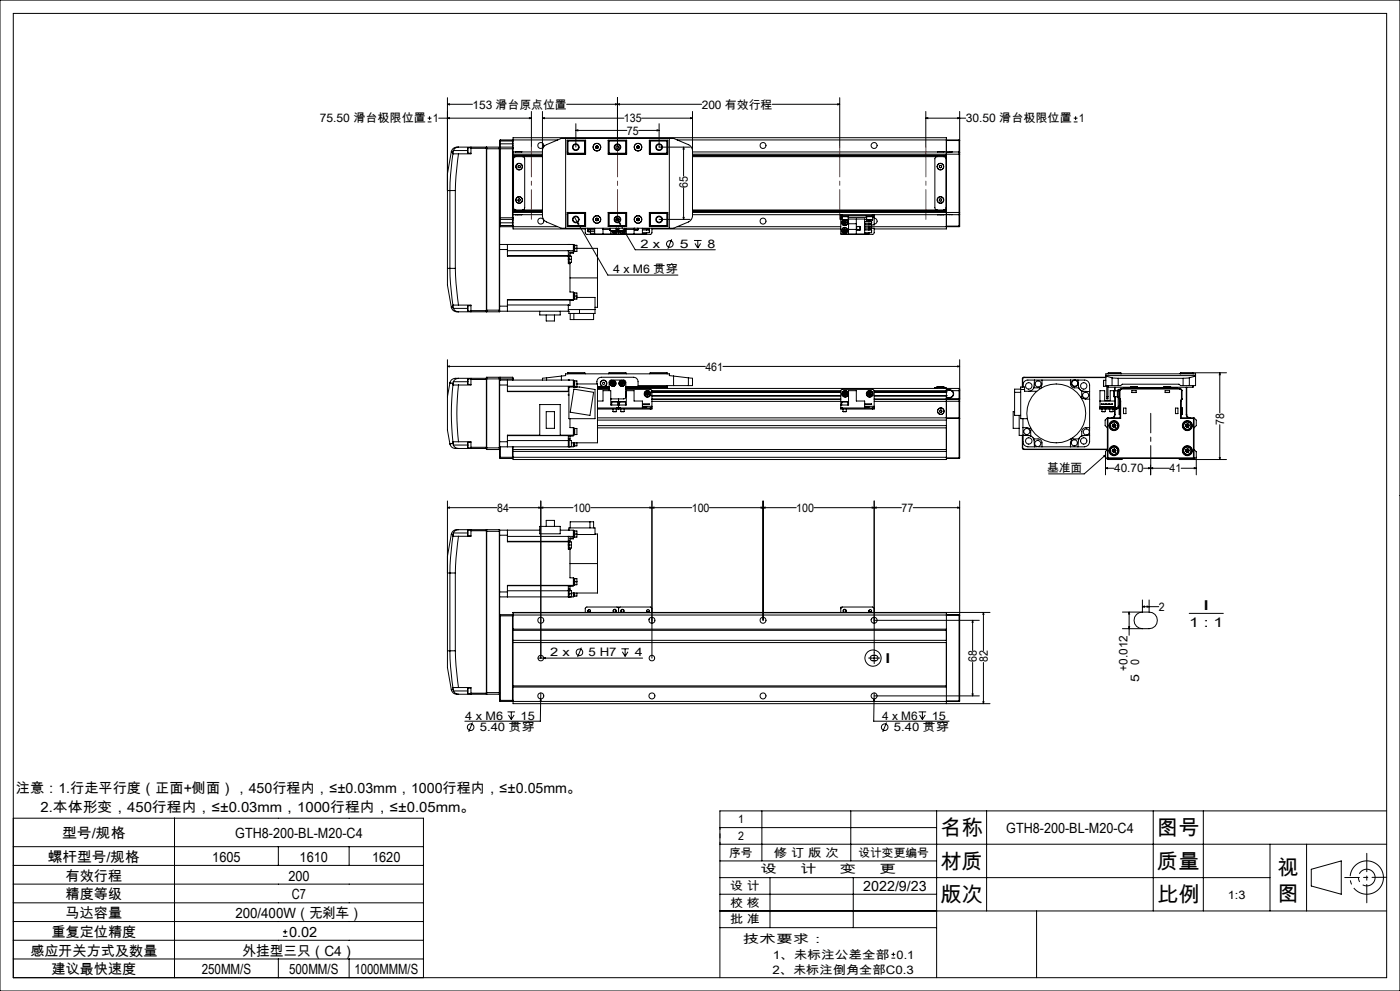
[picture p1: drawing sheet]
<svg xmlns="http://www.w3.org/2000/svg" width="420mm" height="297mm" viewBox="0 0 420 297" stroke-linecap="round" stroke-linejoin="round" font-family="sans-serif">
<g fill="none" stroke="#000" stroke-width=".3">
<path d="M0 0h420v297h-420zM4 4h412v289h-412zM128.3 36.5h1.1M128.3 35.4h1.1M128.9 34.9v1.1M131.6 35.4h27.8M134.2 31.3l.6-.2v.3zM134.2 29.3v51.1M134.2 31.3h7.5M134.2 35.4l.6-.1v.3zM158.8 35.3l.6 .1-.6 .2zM159.4 33.4v10.7"/>
<path d="M162.7 35.4l.6-.1v.3zM162.7 33.4l.1 31.6 .3 .8 .9 .7 4.4 1.9h33.7l4.4-1.9 .7-.4 .6-1.4v-31.3M162.7 35.4h24.5M170 31.3h40.5M172.8 39.1l.6-.2v.3zM172.8 37.1v7M172.8 39.1h15.3M184.6 31.1l.6 .2-.6 .1zM185.2 31.3l.6-.2v.3zM185.2 29.3v14.8M191.6 39.1h6.1M192.5 35.4h15.3"/>
<path d="M197.1 38.9l.6 .2-.6 .1zM197.7 37.1v7h9.4M207.2 35.3l.6 .1-.6 .2zM231.7 31.3h20.2M251.3 31.1l.6 .2-.6 .1zM251.9 29.3v14.8M277.7 35.4l.6-.1v.3zM277.7 35.4h12M277.7 33.4v10.7M287.3 35.3l.6 .1-.6 .2zM287.9 33.4v12.3M322.1 36.5h1.2"/>
<path d="M322.1 35.4h1.2M322.7 34.9v1.1M135 57.1h1.6M135 57.1v23.3M135.4 45.5l-1.2 6.6v5h.8M135.4 45.5h.5M135.9 46l-.8 6.6-.1 4.5M135.9 46l1.6 .1M135.9 45.5v.5M136 45.1l-.1 .4M136 45.1h4.3M136.6 57.1v23.3"/>
<path d="M137.5 44.1h-.3a1.75 1.75 0 0 0-1.8 1.4M137.5 46.1l-.7 6.5-.2 4.5M137.5 44.1l8.4 .1M137.5 44.1l-.8 .2-.7 .8M140.4 44.3v1.6M140.4 44.3h.9M140.4 45.9h.9M141.3 44.1v.3M141.3 44.4v1.7h-3.8M141.3 44.4h4.6M145.9 44.2v.4M145.9 44.6v48.4"/>
<path d="M145.9 44.6h8M146 44.1v49.3M146 44.1h3.8M146 44.1l-.1 .1M149.8 44.1v49.3M149.8 44.1l.1 .1M149.9 44.2v48.8M149.9 43.1v1.1M149.9 42.3h4M149.9 43.1h4M150.1 44.1v21.7M150.1 41.9v2.2"/>
<path d="M150.1 44.1h3.6M150.1 41.9l-.2 1.2M150.1 41.9h3.6M150.1 44.1l-.2 .2M153.7 44.1v21.7M153.7 41.9v2.2M153.7 44.1l.2 .2M153.7 41.9l.2 .2M153.9 44.3v-3h130v4.9M153.9 44.3v.3M153.9 44.6v20.7M153.9 47h8.8"/>
<path d="M153.9 46.6h8.8M153.9 45.5h8.8M153.9 41.9h13.4M153.9 46.2h8.8M154.6 45.5h2M154.7 47l-.4 .1-.2 .5v14.7l.2 .5 .4 .1M155.4 49.7l.4-.1 .3 .2-.1 .4-.3 .1-.3-.2zM155.5 59.7l.3-.2 .3 .3-.1 .4-.4 .1-.2-.3zM156.7 47l.5 .1 .2 .5v14.7l-.1 .3-.6 .3M162.7 45.2l.4-1.1 .5-.6 4.8-2h33.7l4.8 2 .5 .6 .4 1.1M169.7 41.5v26.9M170.1 45.5h.2"/>
<path d="M170.1 42h5.6v4.2h-5.6zM170.3 42.3v3.9M170.3 42.3h5.1M170.4 42.1v4M170.4 46.1h5.3M170.4 42.1h5.3M170.4 42.1l-.1 .2M175.4 42.3l.2-.2v4l-.2-.2M175.4 45.9h-5.1l.1 .2M175.4 42.3v3.6M178.8 44.3l.3 .2M178.8 43.9v.4"/>
<path d="M179.1 43.7l.3 .2M179.1 43.7l-.3 .2M179.4 43.9v.4M179.4 44.3l-.3 .2M182.5 46.1h5.5M182.5 42h5.5v4.2h-5.5zM182.5 42.1h5.5M182.7 42.3v3.6M182.7 42.3l-.1-.2v4l.1-.2M182.7 45.9h5M182.7 42.3h5M187.7 42.3l.2-.2v4l-.2-.2"/>
<path d="M187.7 42.3v3.6M191.1 44.3l.3 .2M191.1 43.9v.4M191.4 43.7l.3 .2M191.4 43.7l-.3 .2M191.7 44.3l-.3 .2M191.7 43.9v.4M194.8 42h5.5v4.2h-5.5zM194.8 46.1h5.3M194.8 42.1h5.3M195.1 42.3v3.6M195.1 42.3l-.2-.2v4l.2-.2"/>
<path d="M195.1 45.9h5.1l-.1 .2M195.1 42.3h5.1M200.1 42.1v4M200.1 42.1l.1 .2M200.2 42.3v3.9M200.2 45.5h.1M200.8 41.5v26.9M203.2 41.9h84.5M205.1 44.1l.1 .6h-.3zM205.1 44.1v8.7M205.1 56.3v9.5M207.8 47h76.1"/>
<path d="M207.8 46.6h76.1M207.8 45.5h77.1M207.8 46.2h79.9M281.1 47l-.4 .1-.2 .5v14.7l.2 .5 .4 .1M281.2 45.5h2M281.8 49.7l.4-.1 .3 .2-.1 .4-.3 .1-.3-.2zM281.9 59.7l.4-.1 .2 .3-.1 .4h-.4l-.2-.3zM283.1 47l.5 .1 .2 .5v14.7l-.1 .3-.6 .3M283.9 46.2v17.5M283.9 42.1h3.8M284.9 45.6h-1v.6M284.9 45.5h.7"/>
<path d="M284.9 45.5v.1M285.6 45.5l-.7 .1M285.6 45.5h2.1M287.7 46.2h.2M287.7 45.5v.7M287.7 45.5l.2 .2M287.7 41.9v.2M287.7 41.9l.2 .1-.2 .1M287.7 42.1v3.4M287.7 46.2v17.5M287.9 45.7v.5M287.9 46.2v17.5"/>
<path d="M149.9 73.3h2.3M149.9 74.8h2.3M149.9 67.5h4M149.9 65.3h4M149.9 65.6l.2 .2M149.9 66.8h4M149.9 67.8l.2 .1M150.1 65.8v2.1M150.1 65.8h3.6M150.1 67.9h3.6M152.2 74.8v2l18.5-.1v2h-.2M152.2 73.3v1.5"/>
<path d="M152.2 73.3h19.8v2.6h-1M152.2 76.6h18.3M152.2 75.1h19.8M153.7 65.8v2.1M153.9 65.3v.3M153.9 65.6v3h21.7M153.9 62.9h8.8M153.9 63.2h8.8M153.9 64.3h8.8M153.9 67.9h13.4M153.9 63.7h8.8M153.9 65.6l-.2 .2"/>
<path d="M153.9 67.8l-.2 .1M153.9 63.3h8.8M154.6 64.3h2M170.1 64.3h.2M170.1 63.7h5.6v4.2h-5.6zM170.3 63.7v3.9M170.3 67.6h5.1M170.3 67.6l.1 .2M170.4 63.8v4M170.4 63.8l-.1 .1h5.1M170.4 63.8h5.3M170.4 67.8h5.3"/>
<path d="M170.5 73.3h.1M170.5 76.6v1.1M170.5 77.7v1.3h.5M170.5 75.1h.1M170.5 75.1v1.5M170.5 75.1v.1M170.5 73.3h.2M170.5 77.7h.9M170.5 76.5h.5M170.7 76.8h.7v.9M170.7 73.3h.1M171 78.6v.4"/>
<path d="M171 76.5v.3M171 79v8.5h1v2.3M171.4 77.7v.9h-.7M172 74.4h7.2v8.9M172 75.6h-1v.9M172 73.4h.4v2l-.4 .1M172.2 73.4v2.1M172.3 65l.8 1.5M172.4 73.5h.7v1.8h-.7M173.1 66.5l.5 .5-.3 .1zM173.1 66.5l9.3 15.9h21M175.4 63.9l.2-.1v4l-.2-.2"/>
<path d="M175.4 63.9v3.7M175.6 68.4v1.4l.4 .4h19.2l.3-.3 .1-1.5M176.4 69v.2M176.4 68.9h2M176.4 68.4v.2h2M176.4 68.9v.5h2M176.5 69.4h.5M177.1 68.6v.3a.41 .41 0 0 0-.4-.3 .41 .41 0 0 0-.3 .3M177.1 69.4v.7h1.3M178.4 68.4v1.8M178.8 66l.3 .1M178.8 65.6v.4"/>
<path d="M179.1 65.4l.3 .2M179.1 65.4l-.3 .2M179.4 65.6v.4M179.4 66l-.3 .1M180.9 68.4v1.8M180.9 68.8h2.1M182.5 63.7h5.5v4.2h-5.5zM182.5 63.8h5.5M182.5 67.8h5.5M182.7 63.9v3.7M182.7 67.8v.1M182.7 63.9l-.1-.1v4l.1-.2"/>
<path d="M182.7 67.6h5M182.7 63.9h5M183 69.1h.1M183 69.1h1.8M183 68.4v.7M183.2 69.1v1.1M183.4 67.8v.1M184 69.1v.3M184 69.4l.5 .2M184.4 69.1l-.4 .3M184.4 69.1l.1 .5M184.5 69.1l.4 .1"/>
<path d="M184.8 69.1h.1M184.8 65l5.8 9.9h24M184.8 68.4v.7M184.8 68.9l.1 .3M184.9 65.9h.2zM184.9 66l.2 .2M184.9 69.2l-.4 .4M184.9 66l.1 .1M185 68.4a.87 .87 0 0 1-.2 1.4 .87 .87 0 0 1-1.3-.7 .89 .89 0 0 0 1.3 .8 .89 .89 0 0 0 .2-1.5M185.1 65.4v.5M185.1 65.6h.5M185.3 70.2h-.2"/>
<path d="M185.6 65.5v.5M185.6 68.4v1.8M185.7 69.1h.1M185.7 69.1h1.8M185.7 68.4v.7M185.7 66.5l.4 .4-.3 .2zM185.8 70.2h.3M186.3 69.1v.3M186.3 69.4l.5 .2M186.7 69.1l-.4 .3M186.7 69.1l.1 .5M186.8 69.1l.4 .2"/>
<path d="M187.1 67.8v.1M187.2 69.3l-.4 .3M187.2 69.1v.2M187.5 69.1h-1.8M187.5 68.5a.9 .9 0 0 1-.5 1.4 .9 .9 0 0 1-1.2-.8 .87 .87 0 0 0 1.2 .8 .87 .87 0 0 0 .5-1.3M187.5 68.4v.7M187.7 63.9l.2-.1v4.1M187.7 63.9v3.7M187.7 67.8v.1M187.7 67.6l.2 .2M187.9 68.4v1.8M187.9 68.8h2.3"/>
<path d="M190.2 68.4v1.8M190.3 68.4v.5h1.1v-.5M190.3 68.4v.5M191.1 66l.3 .1M191.1 65.6v.4M191.3 68.4v.5M191.4 65.4l.3 .2M191.4 65.4l-.3 .2M191.7 66l-.3 .1M191.7 65.6v.4M192.7 68.4v1.8M192.7 68.9h2.1"/>
<path d="M194 68.6v.3a.41 .41 0 0 1 .4-.3 .41 .41 0 0 1 .4 .3M194 69.7v.4h-1.3M194.8 69v.2M194.8 63.7h5.5v4.2h-5.5zM194.8 68.4v.2h-2.1M194.8 68.9v.8h-2.1M194.8 63.8h5.3M194.8 67.8h5.3M195.1 63.9v3.7M195.1 63.9l-.2-.1v4l.2-.2M195.1 67.6h5.1M195.6 68.6h56.6"/>
<path d="M197.7 65.8h9.4M200.1 63.8v4M200.1 63.8l.1 .1h-5.1M200.2 63.7v3.9M200.2 64.3h.1M200.2 67.6l-.1 .2M201.5 71.7l-1.1 2.8M203.2 67.9h49M204.9 65.2h.3l-.1 .6zM207.8 62.9h76.1M207.8 63.2h76.1M207.8 64.3h44.4"/>
<path d="M207.8 63.7h79.9M207.8 63.3h76.1M208.2 72.1h2.3M208.5 73l.8 1.3M209.3 72.1v2.2M210.2 73l-.9 1.3M252.2 64.7h.5M252.2 64.3h.5M252.2 64.7v.5M252.2 65.2v5h9.6l.5-.5v-1.3h-.8M252.2 64.3v.4M252.2 65.6h.5"/>
<path d="M252.2 65.2h.5M252.5 70.2h.2M252.6 64.7v.2h2v-.2M252.7 65.9h.1M252.7 65.9h1.8M252.7 64.9v1M252.7 64.3v.4M252.7 64.3h9M252.7 64.7h9M252.9 66.8l.3 .4M252.9 68.9l.1 .5M252.9 68.9l1 .4"/>
<path d="M253 65.9l-.5 .9M253 69.4l.4 .2M253.1 65.9l-.4 .3-.1 .6M253.1 66.3l-.2 .5M253.1 66.3l.6 .9M253.2 67.2h.5M253.4 68.6l-.5 .3M253.4 68.6l.4 .2M253.4 68.6v1M253.6 66.3h-.5M253.6 66.3l.3 .4M253.6 66.3l-.4 .9"/>
<path d="M253.8 65.9a.87 .87 0 0 1 .1 1.5 .87 .87 0 0 1-1.3-.6M253.8 65.9a.89 .89 0 0 1 .1 1.6 .89 .89 0 0 1-1.4-.7M253.8 68.8l.1 .5M253.8 68.8l-.8 .6M253.9 69.3l-.5 .3M253.9 66.7l-.2 .5M253.9 66.7l-1 .1M254.5 65.9h-1.8M254.5 65.6h4.9v4.6M254.5 64.9v1M254.5 65.2h5.5M254.6 65.6v4.6"/>
<path d="M254.6 68.8h2.3M254.6 67.1h2.3M256.9 65.6v4.6M257 67.9h1v1h-1zM257 67.9v1M259.4 66.4h2.1v.5M259.4 67.2h2.1v.5h-2.1M259.4 68.1h2.1v.5h-2.1M259.4 68.9h2.1M259.4 66.9h2.1M259.4 65.7h.6M259.9 64.7v.2h2v-.2"/>
<path d="M260 65.9h.1M260 65.9h1.8M260 64.9v1M260.7 68.6v.3a.41 .41 0 0 1 .4-.3 .41 .41 0 0 1 .3 .3M260.7 65.9v.5M260.7 67.7v.4M260.7 69.7v.4h-1.3M260.7 67.9h27M260.8 66.4h.5M261.4 66.9l-.3 .3-.4-.3v.3M261.5 66.6v.2M261.5 69v.2"/>
<path d="M261.5 68.9v.8h-2.1M261.7 64.7h.6M261.7 64.3h23.2M261.7 64.3v.4M261.8 65.9h-1.8M261.8 64.9v1M261.8 65.2h.5M262.3 65.4a.9 .9 0 0 1 .8 .9 .9 .9 0 0 1-.8 .9M262.3 64.7v.5M262.3 64.3v.4M262.3 65.2v2.2h-.8M281.2 64.3h2"/>
<path d="M283.9 63.7v4.9h-21.6M283.9 63.7v.6h1M283.9 67.8h3.8M284.9 64.3h.7M284.9 64.3h.1M285.6 64.3h2.1M287.7 63.7h.2M287.7 63.7v.6M287.7 67.8h.2M287.7 67.8v.1M287.7 64.3v3.5M287.9 63.7v.5"/>
<path d="M287.9 64.2l-.2 .1M287.9 67.8l-.2 .1M287.9 64.2v3.6M134.2 80.4v5l1.2 6.7M134.2 80.4h.8M135 80.4h1.6M135 80.4l.1 4.6 .8 6.6M135.4 92.1a1.85 1.85 0 0 0 2.1 1.3M135.9 91.6v.4M135.9 92l.1 .4M135.9 92l-.5 .1M136 92.4l.7 .8 .8 .2"/>
<path d="M136 92.4h4.3M136.6 80.4l.2 4.5 .7 6.5M137.5 91.4l-1.6 .2M137.5 91.4h3.8v1.7M140.4 91.6v1.7M140.4 93.3h.9M140.4 91.6h.9M141.3 93.1v.3M141.3 93.1h4.6M145.9 93.3l-8.4 .1M145.9 93v.3M145.9 93h4"/>
<path d="M145.9 93.3l.1 .1M146 93.4h3.8M149.9 93l-.1 .4M149.9 91.8h2.3M152.2 91.8v1.5M152.2 91.4h18.3M161.9 93.3v1.1h6.2v-1.1M163.9 94.4v1.8h2.4v-1.8M170.5 91.4v1.9M170.5 92.8h8M171 83.3h8.2M171.1 93.9v1.9h7v-1.9"/>
<path d="M172 89.8l-19.8 .1M172 87.7l.2 2M172 90h-1v1.5l-.5-.1M172 89.8h-19.8v2M172 88.7h1.1M172.2 87.7h.2v2h-.4M172.2 93.9v1.9M172.4 87.8h.7v.9M173.1 88.7v.9h-.7M173.1 89.1h5.4v4.8h-7.8v-.6h-20.8M173.8 92.8v1.1M179.2 83.3v8.8h-.7"/>
<path d="M134.2 109.8l.6-.1v.3zM134.2 107.8v11.1M134.2 109.8h77.4M134.2 118.9v10l.8 4.1M135 114.8h.1M135 114.8l.9 .1M135 114.8l-.8 4.1M135.9 115.3l1.6 .1M135.9 115.3a75.3 75.3 0 0 0 0 17.2M135.9 114.9v.4M136 114.4l-.1 .5M136 114.4h4.3"/>
<path d="M137.5 113.4h-.2a1.9 1.9 0 0 0-2.3 1.4M137.5 115.4a73.4 73.4 0 0 0 0 17M137.5 113.4a1.71 1.71 0 0 0-1.5 1M137.5 113.4h8.4M140.3 114.4l.1 .8M140.4 113.6l-.1 .8M140.4 113.6v1.6M140.4 113.6h.9M140.4 115.2h.9M141.3 113.4v.3M141.3 113.7v1.7h-3.8M141.3 113.7h4.6"/>
<path d="M145.9 113.6h8M145.9 113.7v20.4M146 113.1l-.1 .6M146 113.1v21.6M146 113.1h3.8M149.8 113.1v21.6M149.8 113.1l.1 21.1M149.9 113.9h22.1v1.8M149.9 115.4h2.3M150.1 113.1v.8M150.1 113.1h3.6M150.1 113.1l-.2 .1"/>
<path d="M152.2 113.9v1.5M152.2 115.4v2h18.3v-1.4h3.3l4.7 .7v8.8h-7.8v-9.5M152.2 117.3h18.3M152.2 115.7h19.8M153.7 113.1v.8M153.7 113.1l.2 .5M153.9 113.6v.3M164 113.2l-1.2 .1-.1 .6M164 113.2v.7M168.4 112.7v1.2M168.4 112.7l1.3-.1v-.6h31.1v.6l1.3 .1M168.4 112.7l-4.4 .5"/>
<path d="M170.3 111.9h5.3M170.3 111.9v.1M170.4 111.7h5l.2 .2M170.4 111.7v.3M170.4 111.7l-.1 .2M170.5 113.9h.2M170.7 118.2h-.2v.3h.2M172 114l.4 .1v2M172 115.7v.3M172.2 114v2M172.2 116.6l5.9 1-1.1 6.9-5.9-1zM172.4 114.2h.7v.9"/>
<path d="M173.1 115.1h6.1v17.6h-7.8M173.1 115.1v.9M175.6 111.9v.1M179.1 115.1a1.5 1.5 0 0 1 1.3-2h9.7a1.33 1.33 0 0 1 1.3 1.3v1.2h15.1M179.2 116.4h3.5M179.2 116.1h3.5M179.2 116.7h3.5M179.2 115.9h3.5M182.6 111.9l.1-.2h5l.2 .2M182.6 111.9h5.3M182.6 111.9v.1M182.7 117.1v-2.7l.3-.4 4.2-.1 .4 .3v5.1l-.4 .3h-4"/>
<path d="M183.4 114.9l.3 .5M183.6 114.5l-.2 .4M183.6 114.5l.6 .8M184.1 114.4l.3 .5M184.1 114.4l-.5 .1M184.1 114.4l-.4 1M184.2 115.3l-.5 .1M184.4 114.9l-.2 .4M184.4 114.9h-1M185.6 119.6v3M186.1 114.9l.2 .5M186.3 114.5l-.2 .4"/>
<path d="M186.3 114.5l.3 .4M186.6 114.9l.2 .4M186.6 114.9l-.3 .5M186.6 114.9h-.5M186.8 114.4l.3 .5M186.8 114.4l-.5 .1M186.8 114.4l-.2 .5M186.8 115.3l-.5 .1M187.1 114.9l-.3 .4M187.1 114.9h-.5M187.7 117.5v1.1M187.7 116.7l7.6 .1 .3 .4v4.6"/>
<path d="M187.7 117.7v.7M187.7 117.8v.5M187.7 116.4h100M187.7 115.9h12.4M187.9 111.9v.1M193.8 117.8v.5M193.8 117.8l.9 .4M193.8 118.3l.5 .2M194.2 117.5l-.4 .3M194.2 117.5l.5 .3M194.2 117.5l.1 1M194.7 117.8v.4"/>
<path d="M194.7 117.8l-.9 .5M194.7 118.2l-.4 .3M194.9 111.9h5.3M194.9 111.9v.1M195.5 117.1h56.7M195.6 117.4h56.6M195.6 118.6h56.6M195.6 117.5h56.6M195.6 118.5h56.6M195.6 119.6h56.6M195.6 119.7h56.6M195.6 118.7h56.6"/>
<path d="M200.1 111.7h-5l-.2 .2M200.1 115.9l.1 .2h-12.5M200.1 111.7v.3M200.1 115.6v.3M200.1 111.7l.1 .2M200.2 111.9v.1M200.2 115.6v.8M202.1 112.7v2.9M202.1 112.7l4.4 .5M206.5 113.2l1.3 .2v2.2h-1.3M206.5 113.2v2.4M216.9 109.8h71"/>
<path d="M253.1 118.2l.4 .3M253.2 117.8l-.1 .4M253.2 117.8l.4 .2M253.6 118l.4 .3M253.6 118l-.1 .5M253.6 117.5l-.4 .3M253.6 117.5l.4 .3M253.6 117.5v.5M254 118.3l-.5 .2M254 117.8v.5M254 117.8l-.9 .4M260.5 117.8v.5"/>
<path d="M260.5 117.8l.4 .2M260.5 118.3l.4 .2M260.9 117.5l-.4 .3M260.9 117.5l.4 .3M260.9 117.5v1M260.9 118l-.4 .3M260.9 118l.4 .2M261.3 117.8v.4M261.3 117.8l-.4 .2M261.3 118.2l-.4 .3M262.2 117.1h21.7M262.3 117.4h21.6"/>
<path d="M262.3 118.6h21.6M262.3 117.5h21.6M262.3 118.5h21.6M281.1 116.1h.1M281.1 115.9h2M281.1 116.1h-.6v.3M281.1 116.1h2M281.1 115.9v.5M283.1 116.1h.1M283.1 116.1h.7v.3M283.1 115.9v.5M283.9 118.6l-21.6 .1"/>
<path d="M283.9 117.1v2.6M283.9 119.7v.6h-21.6M283.9 117.4h.1M283.9 118.6h.1M283.9 119.7v.6M283.9 119.2h1M283.9 119.1h1M283.9 116.9h1M284.9 116.8h-1v-.4v.7M284.9 116.9l.7 .3M284.9 116.8l.7 .3M284.9 116.8v.1"/>
<path d="M284.9 119.1v.1M285.6 117.2a1.09 1.09 0 0 1 .3 1.2 1.09 1.09 0 0 1-1 .7M285.6 117.1a1.18 1.18 0 0 1 .4 1.3 1.18 1.18 0 0 1-1.1 .8M285.6 117.1h2.1M285.6 117.1v.1M287.3 109.7l.6 .1-.6 .2zM287.7 116.4v.7M287.7 116.4l.2 .1v.6h-.2M287.7 119.5h.2M287.7 119.5v.2M287.7 119.7v.6M287.7 119.5l-25.4 .1"/>
<path d="M287.7 117.1v2.4M287.7 119.7h-25.4M287.9 119.6l-.2 .1M287.9 119.5v.1M287.9 119.6v.7M287.9 107.8v11.7M304.4 117.6h1.8M306.2 116.7h1.2M306.2 116.6h-1.8v7.9h1.8M306.7 113.6h.1M306.7 113.6v2.4M306.8 113.6v2.4"/>
<path d="M307.2 113.1l-.5 .5M307.2 113.2l-.4 .4M307.2 113.1h24.6M307.2 113.1v.1M307.2 113.2h24.6M310.1 116.2a1.64 1.64 0 0 1-1.5 1.1M310.1 116.2h1.8l.1 .3M310.3 113.9l-.2 2.3M311 117.3h-3.6v-1.3h-1.2v9.5h2M312.6 113.9v1.4l-.4 .6 .3 .3M321.1 113.9v1.2a1.21 1.21 0 0 0 1.2 1.1h1.3l.9 1M322.3 113.9h-13.9a1.58 1.58 0 0 0-1.5 2.1"/>
<path d="M322.6 113.9h2.8a1.51 1.51 0 0 1 1.5 1.5v13.9M323.4 113.9l.1 1.1a1.96 1.96 0 0 0 1.1 2.2M324.5 119.5l.4-.2 .4 .3h1.6M324.5 117.2v1.7l-.2 .2M324.5 117.2l2.4 .2M331 115.8h.1M331 114v1.6M331 115.6v.2M331.1 114h-.1M331.1 114v1.7M331.1 115.8h.9M331.1 114h.7"/>
<path d="M331.1 115.7v.1M331.8 112.6h26.9M331.8 112.7l1.8 .5M332 118.9v.7h.4v-.7M332 118.9h.4M332 115.6v3.3M332.4 111.9h4M332.4 111.9v.1M332.4 115.6v3.3M332.4 115.9l.1 .2M332.5 111.7h3.7M332.5 116.1h6.7"/>
<path d="M332.5 111.7v.3M332.5 115.6v.5M332.5 111.7l-.1 .2M333.6 113.2l1.9 .2M333.6 115.6h1.9M333.6 115.6h-1.8v-3.6h26.9v3.6h-1.9M333.6 113.2v2.4M334.2 117.1v.1M334.2 117.2v1.7M334.2 117.1v1.8M334.2 118.9h1M334.2 117.1h1"/>
<path d="M334.4 116.1v1M334.5 117.1h-1.4v3h-1.7v-3h-1.4v5.2M334.5 118.9v3.4M334.5 116.1v1M335.5 117h-.3v2h.3M335.5 117.2h.3M335.5 113.4h19.4M335.5 115.6h.7l.5-.5h17l.5 .5h.7M335.5 113.4v2.2M335.5 117.2v4.6M335.8 119.6l.1 .1M335.8 117.1v-.4h-.3v.5"/>
<path d="M335.8 117.1h.2M335.8 119.5l.1 .2M335.8 119.5h.2M335.8 117.1v4.7M335.9 119.7l.1 .6M336 119.5v.1M336 119.6l.2 .7M336 119.6l-.1 .1M336 117.1v2.4M336.2 111.7v.3M336.2 111.7l.2 .2M336.4 111.9v.1"/>
<path d="M336.5 116.4v.2M336.5 116.6l-.5 .5M336.5 116.4l-.5 .2-.2 .5M336.5 116.4h17.4M336.5 116.6h17.4M337.9 116.1h-.7v.3M337.9 116.1h14.6M337.9 116.1v.3M339.2 115.9h2M339.2 116.1h.1M339.2 116.1h2M339.2 115.9v.2"/>
<path d="M339.5 117.1h1.4v.5h-1.4zM341.2 116.1h.1M341.2 115.9v.2M349.2 116.1h.1M349.2 115.9h2M349.2 116.1h2M349.2 115.9v.2M349.5 117.1h1.4v.5h-1.4zM351.2 116.1h.1M351.2 116.1h6.7M351.2 115.9v.2M352.5 116.1h.7v.3"/>
<path d="M352.5 116.1v.3M353.9 116.6l.5 .5M353.9 116.4v.2M353.9 116.4l.5 .2 .2 .5M354 111.9h4M354 111.9v.1M354.2 111.7v.3M354.2 111.7l-.2 .2M354.4 119.6l.1 .1M354.4 119.6l-.2 .7M354.4 119.5v.1M354.4 119.5h.2"/>
<path d="M354.4 117.1h.2M354.4 117.1v2.4M354.5 119.7l-.1 .6M354.6 119.6l-.1 .1M354.6 119.5l-.1 .2M354.6 117.1v2.5M354.9 115.6h1.9M354.9 113.4v2.2M355.9 116.1v8.1M356 116.1v8.1M356.8 113.2l-1.9 .2M356.8 113.2v2.4"/>
<path d="M357.9 115.6v.5M358 111.9l-.1-.2v.3M358 111.9v.1M358 115.6l-.1 .5M358.7 112.7l-1.9 .5M365.9 111.7v12.1M365.9 111.7l.2 .6h-.3zM367.9 111.7h-13.7M135 133a2.06 2.06 0 0 0 2.5 1.4M135 133h.1M135.9 132.5v.4M135.9 132.9l.1 .5"/>
<path d="M135.9 132.9l-.9 .1M136 133.4l.7 .8 .8 .2M136 133.4h4.3M137.5 132.4l-1.6 .1M137.5 132.4h3.8v1.7M137.5 134.4h8.4M140.3 133.4l.1 .8M140.4 132.6l-.1 .8M140.4 132.6v1.6M140.4 132.6h.9M140.4 134.2h.9M141.3 134.1v.3"/>
<path d="M141.3 134.1h4.6M145.9 134.1l.1 .6M145.9 134.2h4M146 134.7h3.8M149.9 134.2v.4M149.9 137h4M149.9 132.4h2.3M149.9 134.6l-.1 .1M149.9 134.6v2.6l.2 .2M150.1 133.9v3.5M150.1 137.4h3.6M152.2 132.4v1.5"/>
<path d="M152.2 132h18.3M153.7 133.9v3.5M153.9 137.1h130M153.9 135.3h130M153.9 134.7h130M153.9 137.2l-.2 .2M161.9 121.2h6.2v9.3h-6.2zM161.9 130.4h-9.7v2M163.9 123.4h2.4v5h-2.4zM168.1 130.4h3.9M170.5 130.6h.1M170.5 130.6v.9"/>
<path d="M170.5 132v1.9M170.5 131.9h.2v2M170.5 131.5v.5M170.5 131.5h.5M170.7 132h.7v1.8M171 131.5v.5M171 125.5v2.7h1v2.4h-19.8M171 133.8v.1M172 128.3h.4v2h-.4M172 130.7h-1v.8M172 132.7v1.2h-22.1M172.2 128.3v2"/>
<path d="M172.2 132.7v1M172.4 128.4h.7v1.8h-.7M172.4 132.7v1h-.4M173.1 132.7v.9h-.7M179.2 125.9h104.7M179.2 127.6h104.7M179.2 128.2h104.7M179.2 125.2h108.5M179.2 122.3h5.9M179.2 122.6h5.9M179.2 120.2h1.7v-3.1h2.3v4.3h4.7v-4.3h2.3v3.1h2.5v2.1M183.5 120.4h1.8"/>
<path d="M183.5 120.4v1M183.9 123.3h1M183.9 122.6v.7M184.9 122.6v.7M185.1 122.6h.5M185.1 122.3h1M185.1 122.3v.3M185.3 120.4v1M185.6 122.6h.5M185.8 120.4h1.8M185.8 120.4v1M186.1 122.3h9"/>
<path d="M186.1 122.6h9M186.1 122.3v.3M186.2 123.3h1.1M186.2 122.6v.7M187.3 122.6v.7M187.6 120.4v1M192.7 121.8h1.3v.3h-1.3M192.7 121.1h2.1l-2.1 .1M192.7 121.8h2.9M195.1 122.3h.5M195.1 122.3v.3M195.6 122.3v.3h-.5"/>
<path d="M195.6 121.8v.5M195.6 120.3h56.6M252.2 122.3h.5M252.2 121.4h2.4v-4.3h2.3v3.1h2.5v2.1M252.5 120.4h1.8M252.5 120.4v1M252.7 122.3h9M252.7 122.6h9M252.7 122.3v.3M252.9 123.3h1M252.9 122.6v.7M253.9 122.6v.7"/>
<path d="M254.3 120.4v1M259.4 121.8h1.3v.3h-1.3M259.4 121.1h2.1l-2.1 .1M259.4 121.8h2.9M261.7 122.3h.6M261.7 122.3v.3M262.3 122.3v.3h-.6M262.3 121.8v-4.6l-.3-.4-9.4-.1-.4 .4v5.5h.5M262.3 121.8v.5M282.1 122.9h.3l.2 .4-.2 .3-.4-.1-.1-.3zM283.9 120.3v17.4h-130v-3.8M283.9 120.3h3.8"/>
<path d="M283.9 137.4h3.8M283.9 137.2h3.8M283.9 125.4h3.8M287.7 137.2v.2M287.7 125.2v.2M287.7 125.2l.2 .1-.2 .1M287.7 137.2h.2M287.7 120.3h.2M287.7 120.3v4.9M287.7 125.4v11.8M287.9 137.2l-.2 .2M287.9 120.3v16.9"/>
<path d="M304.4 123.4h-.4v5h1.8M305.8 124.5v6h2.1M306.7 134.2l.5 .5M306.7 134.2h.1M306.7 130.5v3.7M306.8 134.2l.4 .4M306.8 130.5v3.7M306.9 128.2h1.4l.6 .3 .3-.2M306.9 125.5v6.9a1.51 1.51 0 0 0 1.5 1.5h2.7M306.9 130.4l2.3 .3M307.2 134.7h25l-.6 .6v7M307.2 134.6h25"/>
<path d="M307.2 134.6v.1M309.2 130.7l.3 .1M309.2 130.7l.9 .8M309.5 128.7l-.3 .2v1.8M309.9 131.2l.2 .3M310.1 131.5h1.3a1.14 1.14 0 0 1 1.2 1.2v1.2M310.1 131.5l.2 2.4M321.3 131.5l.2 .4-.3 .6-.1 1.4M321.7 131.3l.2 .2h1.7M323.6 131.5l-.2 2.4M323.8 131.2l-.2 .4M324.5 130.7l-.9 .8"/>
<path d="M324.6 130.7l-.4 .1M326.9 128.2h-1.2a1.21 1.21 0 0 0-1.2 1.1v1.4M326.9 130.4l-2.3 .3M326.9 129.6v2.8a1.57 1.57 0 0 1-1.5 1.5h-13.9M330 120.2h4.5M330.1 121.8h4.3v.3h-4.3zM330.4 121.1l.8 .1zM330.4 122.3h-.5v.3h.5M330.4 122.3h4.6M330.4 122.6h1.4M330.4 122.3v.3M330.6 123.3h1"/>
<path d="M330.6 122.6v.7M331.1 136.7l.5-.3-.3 .5zM331.6 121.1l.5 .1zM331.6 122.6v.7M331.6 137.1l.7 .6h4.2l.4-.3M331.6 136.4l-6.3 5.6h-10.7M331.8 122.6h.9M331.8 122.3v.3M332.2 125.4l.1-.2 .1 .2M332.2 125.4h.2M332.2 137.2h.2M332.2 137.2l.2 .2"/>
<path d="M332.2 125.4v11.8M332.4 137.2v.2M332.4 137.4h25.6M332.4 137.2h25.6M332.4 125.4h3.8M332.4 125.4v11.8M332.4 121.1l.5 .1zM332.7 122.6h2.3M332.7 122.3v.3M332.9 123.3h1M332.9 122.6v.7M333.3 121.1l.5 .1z"/>
<path d="M333.7 135.2l.3 .4M333.7 127.7l.3 .4M333.8 134.7l-.1 .5M333.8 134.7l.4 .4M333.8 127.1l-.1 .6M333.8 127.1l.4 .5M333.9 122.6v.7M334.2 135.1l.4 .4M334.2 135.1l-.2 .5M334.2 135.1l-.5 .1M334.2 127.6l-.2 .5M334.2 127.6l.4 .4"/>
<path d="M334.2 127.6l-.5 .1M334.4 124.2a.96 .96 0 0 1-1 1M334.4 124.2h.1M334.4 134.5l.4 .4M334.4 134.5l-.6 .2M334.4 134.5l-.2 .6M334.4 127l.4 .4M334.4 127l-.6 .1M334.4 127l-.2 .6M334.4 122.6v1.6M334.5 124.2l-.5 1M334.5 122.6v1.6"/>
<path d="M334.6 135.5l-.6 .1M334.6 128l-.6 .1M334.8 134.9l-.2 .6M334.8 134.9l-.6 .2M334.8 127.4l-.2 .6M334.8 127.4l-.6 .2M335 122.3v.3M335.5 121.8l-.5 .5M335.5 121.8h.3M335.8 122.3v1.9M335.8 122.2h.1M335.8 122.3h.1"/>
<path d="M335.8 121.8a.84 .84 0 0 1-.8 .8M335.8 122.2v2M335.8 122.2h.2M335.8 124.2h.2M336 122.2v2M336 122.3h.1M336 124.2h.1M336 120.3h.2M336 125.2l.2 .2M336 125.2h-3.8l-.7 .7v1.7l.7 .6M336 120.3v4.9M336.2 120.3v5.1"/>
<path d="M337 122.3h.8v1.7h-.8zM345.2 139.4v2.9M352.6 122.3h.8v1.7h-.8zM353.6 137.4l.3 .3h14M354.2 120.3h.2M354.2 125.4h3.8M354.2 120.3v5.1M354.4 124.2h.1M354.4 125.2l-.2 .2M354.4 125.2h3.8l.7 .7v1.7l-.7 .6M354.4 120.3v4.9M354.4 122.2v.1"/>
<path d="M354.4 122.2v2M354.4 122.2h.2M354.4 124.2h.2M354.6 122.2v2M355.6 135.2l.4 .4M355.6 127.7l.4 .4M355.8 134.7l-.2 .5M355.8 134.7l.8 .8M355.8 127.1l-.2 .6M355.8 127.1l.8 .9M355.9 124.2l.2 .7 .3 .3M355.9 124.2h.1"/>
<path d="M356 124.2a1.02 1.02 0 0 0 1 1M356.2 135.1l-.2 .5M356.2 135.1l-.6 .1M356.4 134.5l.4 .4M356.4 134.5l-.6 .2M356.4 134.5l-.2 .6M356.4 127l-.6 .1M356.4 127l.4 .4M356.4 127l-.4 1.1M356.6 135.5l-.6 .1M356.6 128l-.6 .1M356.8 134.9l-.2 .6"/>
<path d="M356.8 134.9l-.6 .2M356.8 127.4l-.2 .6M356.8 127.4l-1.2 .3M358 125.4v-.2l.2 .2M358 125.4h.2M358 137.2h.2M358 137.2v.2M358 125.4v11.8M358.2 137.2l-.2 .2M358.2 134.7l.7 .7v6.9M358.2 125.4v11.8M358.9 137.1l-.7 .6"/>
<path d="M365.8 137.1h.3l-.2 .6zM365.9 127.3v10.4M134.2 152.1l.6-.1v.3zM134.2 150.1v44.9M134.2 152.1h15M136 159.7l-.1 .5M136 159.7h4.3M137.5 158.7h-.3a1.66 1.66 0 0 0-1.8 1.4M137.5 158.7l8.4 .2M137.5 158.7a1.68 1.68 0 0 0-1.5 1M140.4 158.9v1.7M140.4 158.9h.9"/>
<path d="M141.3 158.7v.4M141.3 159.1v1.6h-3.8M141.3 159.1h4.6M145.9 158.9v.3M145.9 159.2v48.4M145.9 159.2h4M146 158.7v49.4M146 158.7h3.8M146 158.7l-.1 .1M149.8 158.7v49.4M149.8 158.7l.1 .5M149.9 159.2v50.9l.2 .1"/>
<path d="M149.9 158.9h12M152.2 158.9v1.5M152.7 152.1h19.2M161.6 152l.6 .1-.6 .2zM161.9 157.8h6.2v2.2h-6.2zM162.2 152.1l.6-.1v.3zM162.2 150.1v47.1M163.9 157.8v-1.8h2.4v1.8M168.1 158.9h3.9v2.6h-1M170.5 158.9h.1M170.5 158.9h.2v-.7h7.8v2h-5.4M171.1 158.2v-1.8h7v1.8"/>
<path d="M172 159.1h.4v1.9h-.2M172.2 159.1l-.2 2M172.4 159.1h.7v1M177 156.4v1.8M177.2 152.1h30.3M195 152l.6 .1-.6 .2zM195.6 152.1l.6-.1v.3zM195.6 150.1v47.1M212.8 152.1h26.1M228.3 152l.6 .1-.6 .2zM228.9 152.1l.6-.1v.3zM228.9 150.1v35.8"/>
<path d="M261.7 152l.6 .1-.6 .2zM262.3 152.1l.6-.1v.3zM262.3 150.1v45.5M270.4 152.1h-26.2M274 152.1h13.9M287.3 152l.6 .1-.6 .2zM287.9 150.1v60M331.6 140.3l.6-.1v.3zM331.6 140.3h2.6M343.1 140.3h7.7M344.6 140.2l.6 .1-.6 .2zM345.2 140.3l.6-.1v.3z"/>
<path d="M354.4 140.3h4.5M358.3 140.2l.6 .1-.6 .2zM135 171.7h1.6M135 171.7v23.3M135.4 160.1l-1.2 6.6v5h.8M135.4 160.1l.5 .1M135.9 160.6l-.8 6.6-.1 4.5M135.9 160.6l1.6 .1M135.9 160.2v.4M136.6 171.7v23.3M137.5 160.7l-.7 6.5-.2 4.5M140.4 160.6h.9"/>
<path d="M149.9 177.4h2.3M149.9 178.9h20.6M149.9 160.4h2.3M152.2 160.4v2l18.5-.1v2h-.2M152.2 177.4v1.5M152.2 162.2h18.3M152.2 160.8h19.8M152.2 177.1h18.3M170.5 163.3v1.3h.5M170.5 162.2v1.1M170.5 175.5h.1M170.5 160.8h.1"/>
<path d="M170.5 160.8v1.3M170.5 175.5v1.1M170.5 177.1v1.8M170.5 176.9h.2v2h-.2M170.5 178.9h.1M170.5 162.1v.1M170.5 163.3v.1M170.5 176.6v.5M170.5 163.3h.9M170.5 176.6h.5M170.5 162.1h.5M170.5 177.9h.9"/>
<path d="M170.7 162.4h.7v.9M170.7 177h.7v.9M171 164.2v.4M171 176.6v.4M171 162.1v.3M171 164.6v8.6h1v2.3h-19.8M171 178.9h.1M171 168.9h8.2M171.4 163.3v.9h-.7M171.4 177.9v1M172 175.4h-19.8v2M172 173.3l.4 .1v1.9h-.4"/>
<path d="M172 175.6h-1v1M172 161.2h-1v.9M172 177.7v1.2h-1.3M172 160.1h1.1M172 174.3h1.1M172.2 173.3v2M172.2 177.7v1M172.4 173.4h.7v.9M172.4 177.7v1h-.4M173.1 174.3v1h-.7M173.1 160.1v.9h-.7M173.1 177.7v.9h-.7"/>
<path d="M178.5 160.1h.7v8.8M179.2 168.9v8.8h-7.8M342.7 179.8v3.6a2.49 2.49 0 0 0-2.5 2.5 2.49 2.49 0 0 0 2.5 2.5M344.7 179.8v3.6M134.2 195v5.1l1.2 6.6M134.2 195h.8M135 195l.1 4.6 .8 6.6M135 195h1.6M136.6 195l.2 4.5 .7 6.6M149.9 184.6h4M150.1 184.2v26M150.1 184.2l-.2 .2"/>
<path d="M150.1 184.2h3.6M153.7 184.2v26M153.7 184.2l.2 .2M153.9 192.5l130 .1M153.9 188.6h130M153.9 188.9h130M153.9 184.3h130M153.9 183.7h130M153.9 191.9h130M161.4 197.2h31.4M163.1 197.2l.6-.1v.3zM174.4 194.1l-1.1 2.8"/>
<path d="M176.4 183v.2h.7v-.2M176.5 182.7h.5M184.2 183.5a.5 .5 0 0 1-.2-.7 .5 .5 0 0 1 .8 0 .5 .5 0 0 1-.2 .7M185.3 182h.5M185.6 182v1.5M186.4 194.4h2.3M186.5 183.5a.5 .5 0 0 1-.2-.7 .5 .5 0 0 1 .8 0 .5 .5 0 0 1-.2 .7M186.7 195.3l.8 1.4M187.5 194.4v2.3M188.4 195.3l-.9 1.4M194 183v.2h.8v-.2M194.8 185.6l-.1 .1"/>
<path d="M195.6 182.4l-.4-.5h-9.2l-.4 .5-.4-.5h-9.2l-.4 .4v1.2M252.2 182.4l.4-.5h9.2l.5 .5M252.5 182h-.3v1.5M253.2 183.5a.5 .5 0 0 1-.2-.7 .5 .5 0 0 1 .8 0 .5 .5 0 0 1-.2 .7M260.7 183v.2h.7l.1-.2M261.3 196.6l.6-.2a1.18 1.18 0 0 1 1.4 .5 .81 .81 0 0 1-.7 1.1h-.7a.82 .82 0 0 1-.8-.5 .82 .82 0 0 1 .2-.9zM261.4 197.2h1.7M261.5 185.6l-.2 .1M262.3 196.4v1.6M262.3 185.9h31.5M283.9 183.5v27.4M283.9 184.2h3.8"/>
<path d="M283.9 184.4h3.8M287.7 184.2l.2 .1-.2 .1M287.7 184.2v.2M287.7 184.4v25.7M291.8 185.9l.1 .6h-.3zM291.8 185.9v9.1M291.8 198.5v10.1M295 183.5l.2 .6h-.3zM295 183.5v11.5M295 198.5v12.4M297 183.5h-143.1v27.4h143.1M336.7 183.4h8"/>
<path d="M338.6 187.8h.3l-.2 .6zM338.7 183.4v7M338.7 183.4l.2 .6h-.3zM342.7 181.8l.6-.2v.4zM342.7 181.8h4.9M344.1 181.6l.6 .2-.6 .2zM344.7 183.4a2.49 2.49 0 0 1 2.5 2.5 2.49 2.49 0 0 1-2.5 2.5h-8M356.8 183.8h10.2M135.4 206.7a1.85 1.85 0 0 0 2.1 1.4M135.9 206.2v.4M135.9 206.6l.1 .5M135.9 206.6l-.5 .1"/>
<path d="M136 207.1a1.72 1.72 0 0 0 1.5 1M136 207.1h4.3M137.5 206.1l-1.6 .1M137.5 206.1h3.8v1.6M140.4 206.2v1.7M140.4 206.2h.9M140.4 207.9h.9M141.3 207.7v.4M141.3 207.7h4.6M141.7 216.5l-1.1 2.9M145.9 208l-8.4 .1M145.9 207.6v.4"/>
<path d="M145.9 207.6h4M145.9 208l.1 .1M146 208.1h3.8M149.9 208l-.1 .1M149.9 209.8h4M150.1 210.2h3.6M152.3 213.4h2.2M152.5 214.3l.9 1.3M153.4 213.4v2.2M153.9 210.2h133.8M153.9 205.9h130M153.9 205.6h130"/>
<path d="M153.9 210.1l-.2 .1M154.2 214.3l-.8 1.3M162.2 209.5l.1 .6h-.2zM162.2 209.5l-.1 6.6h-22.6M162.2 207.7v1.8M262.2 209.5l.2 .6h-.4zM262.2 209.5l-.1 6.6h22.6M262.3 207.7l-.1 1.8M262.3 208.6h31.5M266 216.5l-1.2 2.9M275.6 213.4h2.2M275.9 214.3l.8 1.3"/>
<path d="M276.7 213.4v2.2M277.6 214.3l-.9 1.3M283.9 210.1h3.8M287.7 210.1v.1M287.7 210.1h.2M287.9 210.1l-.2 .1M291.6 208h.3l-.1 .6zM294.9 210.3h.3l-.2 .6zM4 245.2h123v47.8M4 253.7h123M4 259.4h123M52.4 245.2v47.8"/>
<path d="M83.5 253.7v5.7M104.7 253.7v5.7M216 253h200M216 248h65M216 258h65M228.6 243v15M255.2 243v15M281 243v50M296 243v30M346 243v30M361 243v30M381 253v20"/>
<path d="M392 253v20M416 243h-200v50M4 265h123M4 270.6h123M4 276.2h123M84.9 279.3h1.3M85.5 278.6v1.3M216 278h65M216 273h200M216 263h165M216 268h65M231 263v15"/>
<path d="M256 263v15M311 273v20M393.4 260.5l9-2.5v10l-9-2.5zM4 281.8h123M4 287.4h123M83.5 287.4v5.6M84.9 280.6h1.3M104.7 287.4v5.6M267.4 287.2h1.2M267.4 286h1.2M268 285.5v1.1"/>
<circle cx="155.7" cy="59.9" r="1"/>
<circle cx="155.7" cy="49.9" r="1.01"/>
<circle cx="155.8" cy="59.9" r=".95"/>
<circle cx="155.8" cy="49.9" r=".95"/>
<circle cx="162.2" cy="43.6" r=".9"/>
<circle cx="172.7" cy="44.1" r=".84"/>
<circle cx="172.7" cy="44.1" r="1"/>
<circle cx="179.1" cy="44.1" r="1.11"/>
<circle cx="185.2" cy="44.1" r=".99"/>
<circle cx="185.2" cy="44.1" r=".84"/>
<circle cx="185.2" cy="44.1" r=".42"/>
<circle cx="191.4" cy="44.1" r="1.12"/>
<circle cx="191.4" cy="44.1" r="1.14"/>
<circle cx="197.7" cy="44.1" r=".84"/>
<circle cx="197.8" cy="44.1" r="1"/>
<circle cx="228.9" cy="43.6" r=".9"/>
<circle cx="262.2" cy="43.6" r=".9"/>
<circle cx="282.1" cy="49.9" r=".99"/>
<circle cx="282.1" cy="49.9" r=".95"/>
<circle cx="282.1" cy="59.9" r="1.01"/>
<circle cx="282.2" cy="59.9" r=".95"/>
<circle cx="162.2" cy="66.3" r=".9"/>
<circle cx="172.7" cy="65.8" r="1"/>
<circle cx="172.7" cy="65.8" r=".83"/>
<circle cx="179.1" cy="65.8" r="1.11"/>
<circle cx="185.2" cy="65.8" r="1"/>
<circle cx="185.2" cy="65.8" r=".84"/>
<circle cx="185.2" cy="65.8" r=".42"/>
<circle cx="191.4" cy="65.8" r="1.12"/>
<circle cx="191.4" cy="65.8" r="1.16"/>
<circle cx="197.7" cy="65.8" r=".84"/>
<circle cx="197.8" cy="65.8" r="1"/>
<circle cx="200.9" cy="73.1" r=".99"/>
<circle cx="228.9" cy="66.3" r=".9"/>
<circle cx="253.4" cy="69.1" r=".89"/>
<circle cx="253.4" cy="69.1" r=".87"/>
<circle cx="181.1" cy="114.9" r=".99"/>
<circle cx="181.1" cy="114.9" r=".34"/>
<circle cx="181.1" cy="114.9" r=".91"/>
<circle cx="183.9" cy="114.9" r=".86"/>
<circle cx="183.9" cy="114.9" r=".9"/>
<circle cx="186.6" cy="114.9" r=".87"/>
<circle cx="186.6" cy="114.9" r=".91"/>
<circle cx="194.2" cy="118" r=".99"/>
<circle cx="194.2" cy="118" r=".87"/>
<circle cx="253.6" cy="118" r=".87"/>
<circle cx="253.6" cy="118" r="1"/>
<circle cx="253.6" cy="118" r=".89"/>
<circle cx="260.9" cy="118" r="1"/>
<circle cx="260.9" cy="118" r=".88"/>
<circle cx="308.6" cy="115.7" r=".97"/>
<circle cx="311.4" cy="115.1" r=".91"/>
<circle cx="322.4" cy="114.9" r=".99"/>
<circle cx="322.4" cy="114.9" r=".93"/>
<circle cx="325.1" cy="115.7" r=".96"/>
<circle cx="325.7" cy="118.5" r=".92"/>
<circle cx="282.2" cy="123.2" r="1"/>
<circle cx="282.2" cy="123.2" r=".96"/>
<circle cx="308.1" cy="129.3" r=".91"/>
<circle cx="308.6" cy="132.2" r=".96"/>
<circle cx="311.3" cy="132.9" r=".91"/>
<circle cx="316.9" cy="123.9" r="8.8"/>
<circle cx="322.3" cy="132.7" r=".93"/>
<circle cx="325.1" cy="132.1" r=".95"/>
<circle cx="325.9" cy="129.5" r=".91"/>
<circle cx="334.2" cy="135.1" r="1.32"/>
<circle cx="334.2" cy="135.1" r="1.5"/>
<circle cx="334.2" cy="127.5" r="1.5"/>
<circle cx="334.2" cy="127.6" r="1.14"/>
<circle cx="334.2" cy="135" r="1.14"/>
<circle cx="334.2" cy="127.6" r="1.33"/>
<circle cx="334.2" cy="127.6" r="1.17"/>
<circle cx="334.2" cy="135.1" r="1.17"/>
<circle cx="356.2" cy="135.1" r="1.33"/>
<circle cx="356.2" cy="127.6" r="1.13"/>
<circle cx="356.2" cy="135.1" r="1.13"/>
<circle cx="356.2" cy="127.6" r="1.34"/>
<circle cx="356.2" cy="135.1" r="1.5"/>
<circle cx="356.2" cy="127.5" r="1.5"/>
<circle cx="162.2" cy="197.2" r=".83"/>
<circle cx="162.2" cy="185.9" r=".9"/>
<circle cx="173.8" cy="195.5" r=".99"/>
<circle cx="176.7" cy="183.1" r=".42"/>
<circle cx="184.4" cy="183.1" r=".39"/>
<circle cx="186.7" cy="183.1" r=".39"/>
<circle cx="194.4" cy="183.1" r=".42"/>
<circle cx="195.6" cy="197.2" r=".83"/>
<circle cx="195.6" cy="185.9" r=".9"/>
<circle cx="228.9" cy="185.9" r=".9"/>
<circle cx="253.4" cy="183.1" r=".39"/>
<circle cx="261.1" cy="183.1" r=".42"/>
<circle cx="261.9" cy="197.2" r="2.43"/>
<circle cx="262.2" cy="185.9" r=".9"/>
<circle cx="141.2" cy="218" r=".98"/>
<circle cx="162.2" cy="208.6" r=".89"/>
<circle cx="195.6" cy="208.6" r=".89"/>
<circle cx="228.9" cy="208.6" r=".89"/>
<circle cx="262.2" cy="208.6" r=".89"/>
<circle cx="265.4" cy="218" r=".98"/>
</g>
<path d="M412.4 262.3a2.5 2.5 0 0 0-4.1-1.1 2.5 2.5 0 0 0 1 4.2 2.5 2.5 0 0 0 3.2-2.9l-.1-.2" fill="none" stroke="#000" stroke-width=".3" stroke-dasharray="30.5 1.3 1.3 1.3" stroke-dashoffset="24.5" stroke-linecap="butt"/>
<path d="M414.8 261.5a5 5 0 0 0-8.3-2 5 5 0 0 0 2.2 8.3 5 5 0 0 0 6.2-6l-.1-.3" fill="none" stroke="#000" stroke-width=".3" stroke-dasharray="30.5 1.3 1.3 1.3" stroke-dashoffset="16.7" stroke-linecap="butt"/>
<path d="M345.2 123.9v15.5" fill="none" stroke="#000" stroke-width=".3" stroke-dasharray="30.5 1.3 1.3 1.3" stroke-dashoffset="24.6"/>
<path d="M261.4 197.2h-.8M262.3 198v.9M262.3 196.4v-.9M263.1 197.2h.8" fill="none" stroke="#000" stroke-width=".3" stroke-dasharray="30.5 1.3 1.3 1.3"/>
<path d="M410 255.7v14.9" fill="none" stroke="#000" stroke-width=".3" stroke-dasharray="30.5 1.3 1.3 1.3" stroke-dashoffset="25"/>
<path d="M403.4 263l12.6-.1" fill="none" stroke="#000" stroke-width=".3" stroke-dasharray="30.5 1.3 1.3 1.3" stroke-dashoffset="26.1"/>
<path d="M216 248v5" fill="none" stroke="#000" stroke-width=".3" stroke-dasharray="30.5 1.3 1.3 1.3" stroke-dashoffset="29.9"/>
<path d="M159.4 65.8v-21.7M185.3 65.8v-21.7M251.9 65.8v-21.7M277.8 65.8v-21.7" fill="none" stroke="#f00" stroke-width=".3" stroke-dasharray="30.5 1.3 1.3 1.3" stroke-dashoffset="21.6"/>
<g fill="#000">
<path d="M331.1 136.7l.5-.3-.3 .5z"/>
<path d="M134.2 35.4l.6-.1v.3zM158.8 35.3l.6 .1-.6 .2z"/>
<path d="M184.6 31.1l.6 .2-.6 .1zM134.2 31.3l.6-.2v.3zM287.3 35.3l.6 .1-.6 .2zM277.7 35.4l.6-.1v.3zM251.3 31.1l.6 .2-.6 .1zM185.2 31.3l.6-.2v.3z"/>
<path d="M205.1 44.1l.1 .6h-.3zM204.9 65.2h.3l-.1 .6z"/>
<path d="M134.2 109.8l.6-.1v.3zM287.3 109.7l.6 .1-.6 .2zM172.8 39.1l.6-.2v.3zM197.1 38.9l.6 .2-.6 .1zM162.7 35.4l.6-.1v.3zM207.2 35.3l.6 .1-.6 .2zM173.1 66.5l.2 .6 .3-.1zM185.7 66.5l.1 .6 .3-.2zM345.2 140.3l.6-.1v.3zM358.3 140.2l.6 .1-.6 .2zM134.2 152.1l.6-.1v.3zM161.6 152l.6 .1-.6 .2zM162.2 209.5l-.1 .6h.2zM262.2 209.5l-.2 .6h.4zM163.1 197.2l.6 .2v-.3z"/>
<path d="M365.8 137.1h.3l-.2 .6zM365.9 111.7l.2 .6h-.3z"/>
<path d="M162.2 152.1l.6-.1v.3zM195 152l.6 .1-.6 .2z"/>
<path d="M228.9 152.1l.6-.1v.3zM261.7 152l.6 .1-.6 .2zM195.6 152.1l.6-.1v.3zM228.3 152l.6 .1-.6 .2z"/>
<path d="M287.3 152l.6 .1-.6 .2zM262.3 152.1l.6-.1v.3z"/>
<path d="M344.6 140.2l.6 .1-.6 .2zM331.6 140.3l.6-.1v.3z"/>
<path d="M291.8 185.9l.1 .6h-.3zM291.6 208h.3l-.1 .6zM295 183.5l.2 .6h-.3zM294.9 210.3h.3l-.2 .6z"/>
<path d="M338.7 183.4l.2 .6h-.3zM338.6 187.8h.3l-.2 .6z"/>
<path d="M344.1 181.6l.6 .2-.6 .2zM342.7 181.8l.6-.2v.4z"/>
</g>
<g font-size="6.3">
<text x="282.1" y="250.3">名称</text>
<text x="347.1" y="250.3">图号</text>
<text x="282.1" y="260.3">材质</text>
<text x="347.1" y="260.3">质量</text>
<text x="383.3" y="262.1">视</text>
<text x="383.3" y="269.9">图</text>
<text x="282.1" y="270.3">版次</text>
<text x="347.1" y="270.3">比例</text>
</g>
<g font-size="4.2">
<text x="4.8" y="237.6">注意：1.行走平行度（正面+侧面），450行程内，≤±0.03mm，1000行程内，≤±0.05mm。</text>
<text x="12.2" y="243.3">2.本体形变，450行程内，≤±0.03mm，1000行程内，≤±0.05mm。</text>
<text x="18.6" y="251.3">型号/规格</text>
<text x="70.6" y="251.3">GTH8-200-BL-M20-C4</text>
<text x="301.9" y="249.5">GTH8-200-BL-M20-C4</text>
<text x="14.4" y="258.3">螺杆型号/规格</text>
<text x="19.7" y="263.9">有效行程</text>
<text x="63.7" y="258.3">1605</text>
<text x="86.5" y="263.9">200</text>
<text x="89.9" y="258.3">1610</text>
<text x="111.7" y="258.3">1620</text>
<text x="19.7" y="269.5">精度等级</text>
<text x="87.6" y="269.5">C7</text>
<text x="259" y="267">2022/9/23</text>
<text x="19.7" y="275.2">马达容量</text>
<text x="70.6" y="275.2">200/400W（无刹车）</text>
<text x="15.4" y="280.8">重复定位精度</text>
<text x="86.7" y="280.8">0.02</text>
<text x="9.1" y="286.4">感应开关方式及数量</text>
<text x="72.7" y="286.4">外挂型三只（C4）</text>
<text x="15.5" y="292">建议最快速度</text>
<text x="60.5" y="292">250MM/S</text>
<text x="86.7" y="292">500MM/S</text>
<text x="106.4" y="292">1000MMM/S</text>
</g>
<g font-size="4.1">
<text x="360.9" y="182.7">I</text>
<text x="356.8" y="187.9">1 : 1</text>
<text x="265.4" y="198.8">I</text>
</g>
<g font-size="3.5">
<text x="141.8" y="32.5">153 滑台原点位置</text>
<text x="210.5" y="32.5">200 有效行程</text>
<text x="95.9" y="36.7">75.50 滑台极限位置 1</text>
<text x="187.2" y="36.7">135</text>
<text x="188.1" y="40.3">75</text>
<text x="289.7" y="36.7">30.50 滑台极限位置 1</text>
<text x="206.4" y="56.3" transform="rotate(-90 206.4 56.3)">65</text>
<text x="192.2" y="74.4">2 x</text>
<text x="203.9" y="74.4">5</text>
<text x="212.3" y="74.4">8</text>
<text x="184" y="81.9">4 x M6 贯穿</text>
<text x="211.6" y="111.1">461</text>
<text x="367.2" y="127.3" transform="rotate(-90 367.2 127.3)">78</text>
<text x="314.1" y="141.5">基准面</text>
<text x="334.3" y="141.6">40.70</text>
<text x="350.9" y="141.6">41</text>
<text x="149.2" y="153.4">84</text>
<text x="171.9" y="153.4">100</text>
<text x="207.6" y="153.4">100</text>
<text x="238.9" y="153.4">100</text>
<text x="270.5" y="153.4">77</text>
<text x="347.7" y="183.1">2</text>
<text x="165.1" y="196.7">2 x</text>
<text x="176.6" y="196.7">5 H7</text>
<text x="190.5" y="196.7">4</text>
<text x="293.1" y="198.5" transform="rotate(-90 293.1 198.5)">68</text>
<text x="296.3" y="198.5" transform="rotate(-90 296.3 198.5)">82</text>
<text x="338.3" y="201" transform="rotate(-90 338.3 201)">+0.012</text>
<text x="341.8" y="199.2" transform="rotate(-90 341.8 199.2)">0</text>
<text x="341.8" y="204.5" transform="rotate(-90 341.8 204.5)">5</text>
<text x="139.6" y="215.7">4 x M6</text>
<text x="156.2" y="215.7">15</text>
<text x="264.7" y="215.7">4 x M6</text>
<text x="279.5" y="215.7">15</text>
<text x="143.9" y="219.2">5.40 贯穿</text>
<text x="268.1" y="219.2">5.40 贯穿</text>
<text x="221.4" y="246.8">1</text>
<text x="221.4" y="251.8">2</text>
<text x="218.8" y="256.8">序号</text>
<text x="232.2" y="256.8">修 订 版 次</text>
<text x="257.5" y="256.8">设计变更编号</text>
<text x="228.2" y="261.8">设</text>
<text x="240.1" y="261.8">计</text>
<text x="252" y="261.8">变</text>
<text x="263.9" y="261.8">更</text>
<text x="219.1" y="266.7">设 计</text>
<text x="368.3" y="269.3">1:3</text>
<text x="219.1" y="271.7">校 核</text>
<text x="219.1" y="276.7">批 准</text>
<text x="222.9" y="282.7">技术要求：</text>
<text x="231.8" y="287.3">1、未标注公差全部 0.1</text>
<text x="231.7" y="291.8">2、未标注倒角全部C0.3</text>
</g>
</svg>
